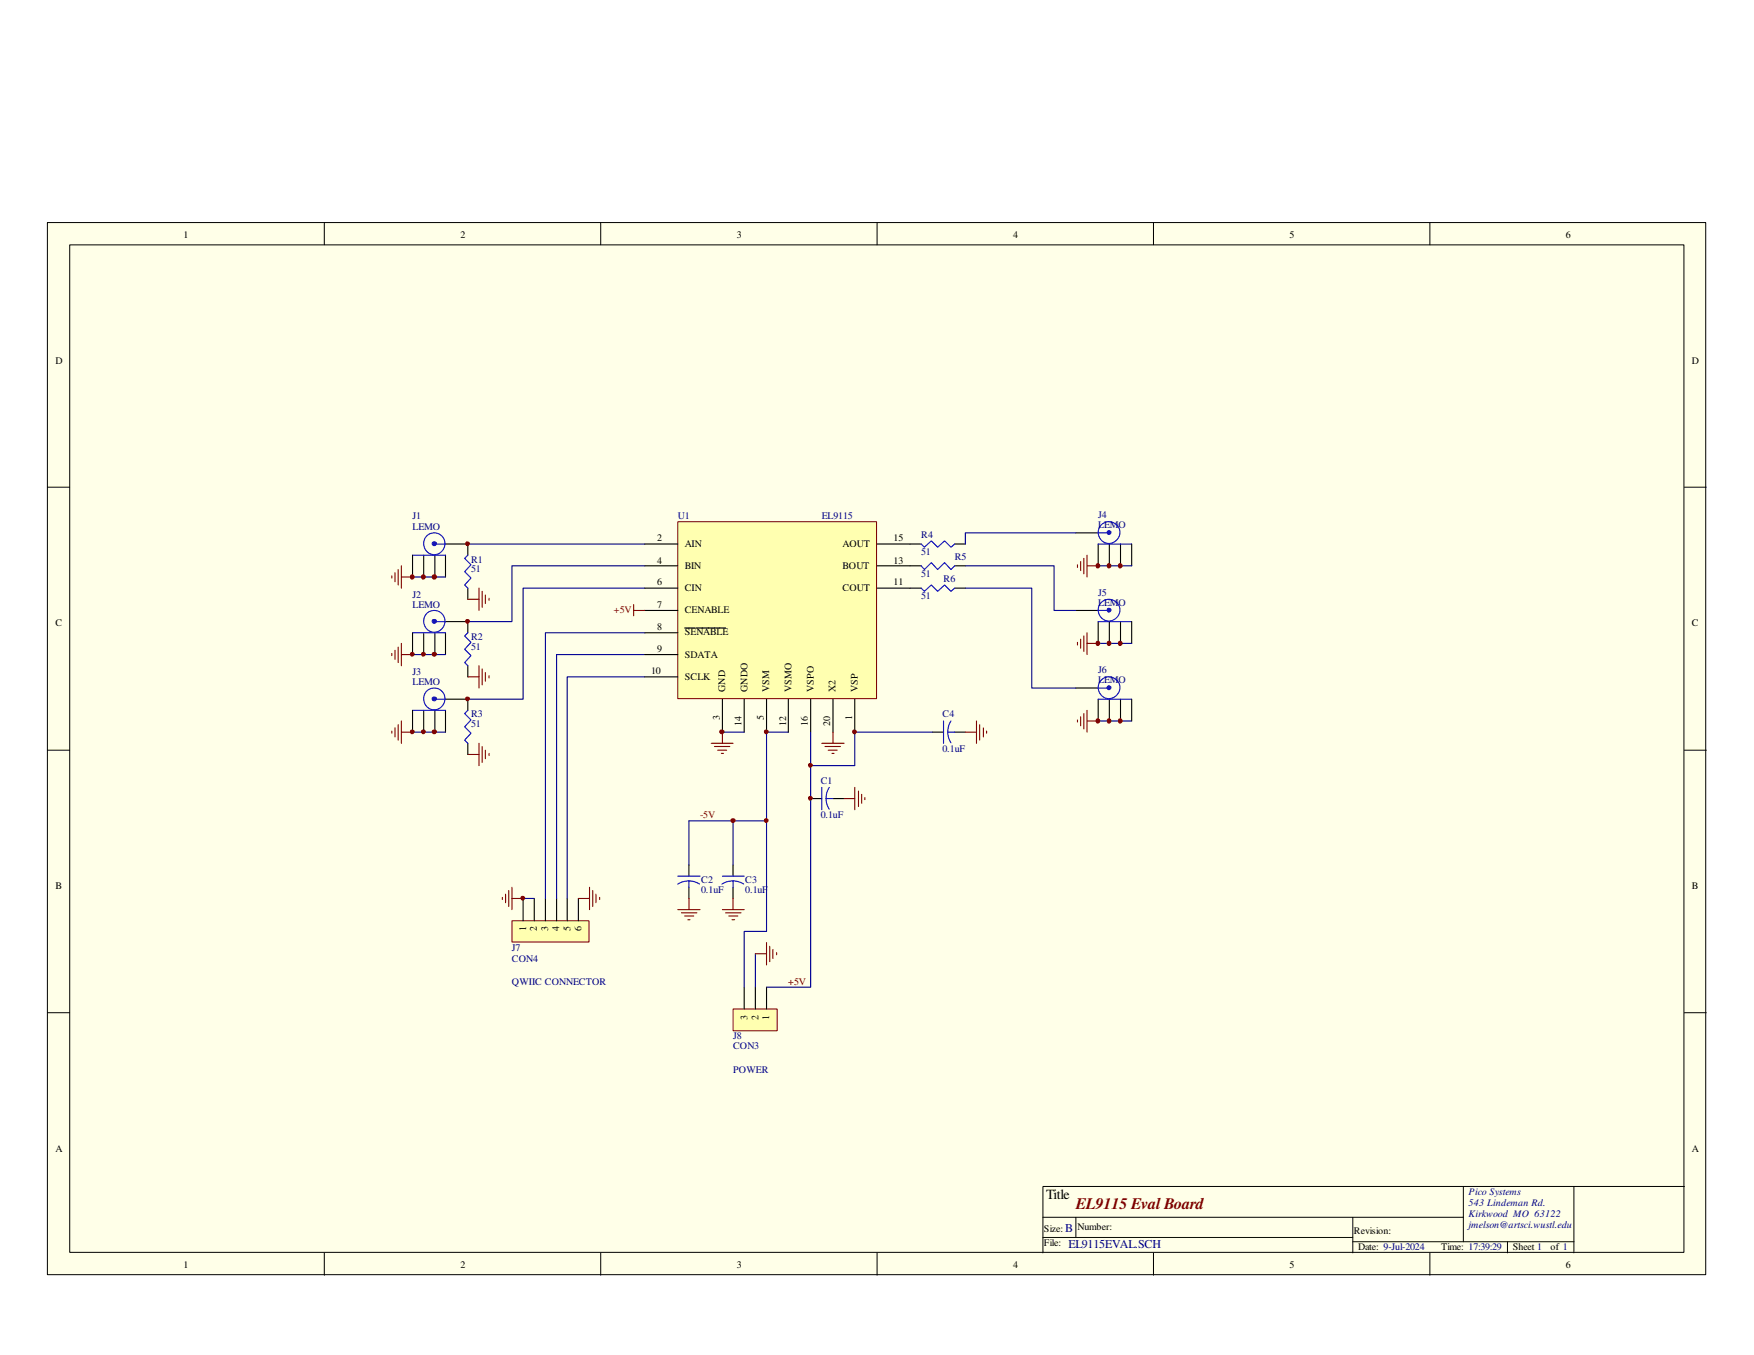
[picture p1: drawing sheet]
<svg xmlns="http://www.w3.org/2000/svg" width="279mm" height="216mm" viewBox="0 0 279 216" stroke-linecap="round" stroke-linejoin="round" font-family="sans-serif">
<path d="M7.5 35.5h264.2v167.6h-264.2z" fill="#ffffe8"/>
<g fill="none" stroke="#000" stroke-width=".16">
<path d="M7.5 35.5h264.2v167.6h-264.2zM11.1 39h257.1v160.5h-257.1zM51.7 35.5v3.5M95.7 35.5v3.5M139.7 35.5v3.5M183.7 35.5v3.5M227.8 35.5v3.5M7.5 77.6h3.6M268.3 77.6h3.5M7.5 119.5h3.6M268.3 119.5h3.5M7.5 161.4h3.6"/>
<path d="M268.3 161.4h3.5M51.7 199.6v3.6M95.7 199.6v3.6M139.7 199.6v3.6M166.1 194h67M171.4 194v3.2M183.7 199.6v3.6M215.5 194v5.6M227.8 199.6v3.6M233.1 189v8.9M240.1 197.9v1.7M250.7 189h-84.6v10.6"/>
<path d="M268.3 189h-17.6v10.6"/>
</g>
<path d="M166.1 197.2h49.4M215.5 197.9h35.2" fill="none" stroke="#080d02" stroke-width=".16"/>
<path d="M69.3 88.5v3.4M71 86.7h3.5" fill="none" stroke="#000" stroke-width=".18"/>
<circle cx="69.2" cy="86.6" r=".33" fill="#00f"/>
<g fill="none" stroke="#00f" stroke-width=".18">
<path d="M65.7 88.5h5.3M69.3 86.7h1.7"/>
<circle cx="69.2" cy="86.6" r="1.72"/>
<circle cx="69.2" cy="86.6" r=".33"/>
</g>
<path d="M65.7 88.5v3.4M67.5 88.5v3.4M71 88.5v3.4M71 99h3.5M69.3 100.8v3.5" fill="none" stroke="#000" stroke-width=".18"/>
<circle cx="69.2" cy="99" r=".33" fill="#00f"/>
<g fill="none" stroke="#00f" stroke-width=".18">
<path d="M69.3 99h1.7M65.7 100.8h5.3"/>
<circle cx="69.2" cy="99" r="1.72"/>
<circle cx="69.2" cy="99" r=".33"/>
</g>
<path d="M65.7 100.8v3.5M67.5 100.8v3.5M69.3 113.2v3.5M71 100.8v3.5M71 111.4h3.5" fill="none" stroke="#000" stroke-width=".18"/>
<circle cx="69.2" cy="111.4" r=".33" fill="#00f"/>
<g fill="none" stroke="#00f" stroke-width=".18">
<path d="M74.5 88.5l-.5 .5 1 1-1 1.1 1 1-1 1.1 .5 .5M146.7 86.7l.5 .5 1.1-1 1.1 1 1.1-1 1 1 .6-.5M146.7 90.2l.5 .5 1.1-1.1 1.1 1.1 1.1-1.1 1 1.1 .6-.5M146.7 93.7l.5 .5 1.1-1 1.1 1 1.1-1 1 1 .6-.5M65.7 113.2h5.3M69.3 111.4h1.7M74.5 100.8l-.5 .5 1 1-1 1.1 1 1.1-1 1.1 .5 .5M74.5 113.2l-.5 .5 1 1-1 1.1 1 1-1 1.1 .5 .5"/>
<circle cx="69.2" cy="111.4" r="1.72"/>
<circle cx="69.2" cy="111.4" r=".33"/>
</g>
<g fill="none" stroke="#000" stroke-width=".18">
<path d="M74.5 86.7v1.8M74.5 93.7v1.8M74.5 99v1.8M145 86.7h1.7M145 90.2h1.7M145 93.7h1.7M152.1 86.7h1.7M152.1 90.2h1.7M152.1 93.7h1.7M171.4 84.9h3.5M176.7 86.7v3.5M65.7 113.2v3.5"/>
<path d="M67.5 113.2v3.5M71 113.2v3.5M74.5 106.1v1.8M74.5 111.4v1.8M74.5 118.4v1.8"/>
</g>
<g fill="none" stroke="#800000" stroke-width=".18">
<path d="M62.4 91.8v.3M62.9 91.3v1.4M63.4 90.7v2.5M63.9 90.2v3.5M63.9 91.9h1.8M74.5 95.5h1.8M76.3 93.7v3.6M76.8 94.2v2.6M77.3 94.8v1.4M77.9 95.3v.4M62.4 104.1v.4M62.4 116.5v.3"/>
<path d="M62.9 103.6v1.5M62.9 116v1.4M63.4 103.1v2.5M63.4 115.5v2.4M63.9 102.5v3.6M63.9 114.9v3.5M63.9 104.3h1.8M63.9 116.7h1.8M74.5 107.9h1.8M76.3 106.1v3.5M76.3 118.4v3.6M76.8 106.6v2.5"/>
<path d="M76.8 118.9v2.6M77.3 107.2v1.3M77.3 119.5v1.4M77.9 107.7v.3M74.5 120.2h1.8M77.9 120v.4"/>
</g>
<path d="M65.7 91.9h5.3M74.5 86.7h28.2M102.7 90.2h-21.2v8.8h-7M102.7 93.7h-19.4v17.7h-8.8M65.7 104.3h5.3M65.7 116.7h5.3" fill="none" stroke="#000080" stroke-width=".18"/>
<circle cx="176.7" cy="84.9" r=".31" fill="#00f"/>
<g fill="none" stroke="#00f" stroke-width=".18">
<path d="M174.9 84.9h1.8M174.9 86.7h5.4"/>
<circle cx="176.7" cy="84.9" r=".31"/>
<circle cx="176.7" cy="84.9" r="1.74"/>
</g>
<path d="M171.4 97.3h3.5M174.9 86.7v3.5M176.7 99v3.5M178.5 86.7v3.5M180.3 86.7v3.5" fill="none" stroke="#000" stroke-width=".18"/>
<circle cx="176.7" cy="97.2" r=".31" fill="#00f"/>
<g fill="none" stroke="#00f" stroke-width=".18">
<path d="M174.9 97.3h1.8M174.9 99h5.4"/>
<circle cx="176.7" cy="97.2" r=".31"/>
<circle cx="176.7" cy="97.2" r="1.74"/>
</g>
<path d="M174.9 99v3.5M178.5 99v3.5M180.3 99v3.5M171.4 109.6h3.5M176.7 111.4v3.5" fill="none" stroke="#000" stroke-width=".18"/>
<circle cx="176.7" cy="109.6" r=".31" fill="#00f"/>
<g fill="none" stroke="#00f" stroke-width=".18">
<path d="M150.3 114.9v3.5M151 116.7l.2 1 .3 .7M151 116.7h1.1M151.5 114.9l-.3 .6-.2 1.2M174.9 109.6h1.8M174.9 111.4h5.4M108 139.6h3.5M115.1 139.6h3.4M130.9 125.5v3.5M131.6 127.2l.2 1.1 .3 .6M131.6 127.2h1.1M132.1 125.5l-.3 .6-.2 1.1"/>
<path d="M109.7 140.4l1.1 .1 .6 .4M109.7 140.4h-.7l-1 .5M109.7 140.4v1M116.8 140.4l1 .1 .7 .4M116.8 140.4h-.8l-1 .5M116.8 140.4v1"/>
<circle cx="176.7" cy="109.6" r=".31"/>
<circle cx="176.7" cy="109.6" r="1.74"/>
</g>
<path d="M148.5 116.7h1.8M152.1 116.7h1.7M174.9 111.4v3.5M178.5 111.4v3.5M180.3 111.4v3.5M109.7 137.8v1.8M116.8 137.8v1.8M129.1 127.2h1.8M132.7 127.2h1.8M109.7 141.4v1.8M116.8 141.4v1.8" fill="none" stroke="#000" stroke-width=".18"/>
<g fill="none" stroke="#800000" stroke-width=".18">
<path d="M171.6 90v.4M172.1 89.5v1.4M172.6 89v2.4M173.2 88.5v3.4M173.2 90.2h1.7M153.8 116.7h1.7M155.5 114.9v3.5M156.1 115.5v2.4M156.6 116v1.4M157.2 116.5v.3M171.6 102.3v.5M171.6 114.7v.3"/>
<path d="M172.1 101.8v1.5M172.1 114.2v1.4M172.6 101.3v2.5M172.6 113.7v2.4M173.2 100.8v3.5M173.2 113.2v3.5M173.2 102.5h1.7M173.2 114.9h1.7M134.5 127.2h1.7M136.2 125.5v3.5M136.8 126.1v2.4M137.3 126.6v1.4"/>
<path d="M137.8 127.1v.3M108 144.9h3.5M108.6 145.4h2.4M109.1 146h1.4M109.6 146.5h.3M109.7 143.2v1.7M115.1 144.9h3.4M115.6 145.4h2.4M116.1 146h1.4M116.6 146.5h.4M116.8 143.2v1.7"/>
</g>
<path d="M153.8 90.2h14.1v7.1h3.5M153.8 93.7h10.6v15.9h7M171.4 84.9h-17.6v1.8M174.9 90.2h5.4M174.9 102.5h5.4M174.9 114.9h5.4M116.8 130.8v7M122.1 130.8h-12.4v7" fill="none" stroke="#000080" stroke-width=".18"/>
<path d="M116.9 160.9h6.9v3.3h-6.9z" fill="#ffffb0"/>
<path d="M116.8 160.8h7v3.4h-7z" fill="none" stroke="#800000" stroke-width=".16"/>
<path d="M118.5 157.3v3.5M120.3 157.3v3.5M122.1 157.3v3.5" fill="none" stroke="#000" stroke-width=".18"/>
<path d="M120.3 152v5.3" fill="none" stroke="#000080" stroke-width=".18"/>
<path d="M120.3 152h1.8M122.1 150.2v3.5M122.6 150.8v2.4M123.1 151.3v1.4M123.7 151.8v.3" fill="none" stroke="#800000" stroke-width=".18"/>
<path d="M81.6 146.8h12.2v3.3h-12.2z" fill="#ffffb0"/>
<path d="M81.5 146.7h12.3v3.4h-12.3z" fill="none" stroke="#800000" stroke-width=".16"/>
<path d="M83.3 143.2v3.5M85.1 143.2v3.5M86.9 143.2v3.5M88.7 143.2v3.5M90.4 143.2v3.5M92.1 143.2v3.5" fill="none" stroke="#000" stroke-width=".18"/>
<path d="M80 143v.3M80.5 142.5v1.3M81 141.9v2.5M81.5 141.4v3.5M81.5 143.2h1.8" fill="none" stroke="#800000" stroke-width=".18"/>
<circle cx="74.5" cy="111.4" r=".31" fill="#800000"/>
<circle cx="74.5" cy="111.4" r=".31" fill="none" stroke="#800000" stroke-width=".16"/>
<circle cx="69.2" cy="116.6" r=".33" fill="#800000"/>
<circle cx="69.2" cy="116.6" r=".33" fill="none" stroke="#800000" stroke-width=".16"/>
<circle cx="67.4" cy="116.6" r=".31" fill="#800000"/>
<circle cx="67.4" cy="116.6" r=".31" fill="none" stroke="#800000" stroke-width=".16"/>
<circle cx="65.7" cy="116.6" r=".31" fill="#800000"/>
<circle cx="65.7" cy="116.6" r=".31" fill="none" stroke="#800000" stroke-width=".16"/>
<path d="M92.1 143.2h1.8M93.9 141.4v3.5M94.4 141.9v2.5M94.9 142.5v1.3M95.5 143v.3" fill="none" stroke="#800000" stroke-width=".18"/>
<path d="M83.3 143.2h1.8" fill="none" stroke="#000080" stroke-width=".18"/>
<circle cx="74.5" cy="86.6" r=".31" fill="#800000"/>
<circle cx="74.5" cy="86.6" r=".31" fill="none" stroke="#800000" stroke-width=".16"/>
<circle cx="69.2" cy="91.9" r=".35" fill="#800000"/>
<circle cx="69.2" cy="91.9" r=".35" fill="none" stroke="#800000" stroke-width=".16"/>
<circle cx="67.4" cy="91.9" r=".33" fill="#800000"/>
<circle cx="67.4" cy="91.9" r=".33" fill="none" stroke="#800000" stroke-width=".16"/>
<circle cx="65.6" cy="91.9" r=".33" fill="#800000"/>
<circle cx="65.6" cy="91.9" r=".33" fill="none" stroke="#800000" stroke-width=".16"/>
<circle cx="74.5" cy="99" r=".31" fill="#800000"/>
<circle cx="74.5" cy="99" r=".31" fill="none" stroke="#800000" stroke-width=".16"/>
<circle cx="69.2" cy="104.2" r=".33" fill="#800000"/>
<circle cx="69.2" cy="104.2" r=".33" fill="none" stroke="#800000" stroke-width=".16"/>
<circle cx="67.4" cy="104.2" r=".31" fill="#800000"/>
<circle cx="67.4" cy="104.2" r=".31" fill="none" stroke="#800000" stroke-width=".16"/>
<circle cx="65.7" cy="104.2" r=".31" fill="#800000"/>
<circle cx="65.7" cy="104.2" r=".31" fill="none" stroke="#800000" stroke-width=".16"/>
<path d="M102.7 107.9h-12.3v35.3M102.7 104.3h-14v38.9" fill="none" stroke="#000080" stroke-width=".18"/>
<path d="M108 83.2h31.6v28.1h-31.6z" fill="#ffffb0"/>
<path d="M108 83.1h31.6v28.2h-31.6z" fill="none" stroke="#800000" stroke-width=".16"/>
<g fill="none" stroke="#000" stroke-width=".18">
<path d="M102.7 86.7h5.3M102.7 90.2h5.3M102.7 93.7h5.3M102.7 97.3h5.3M139.7 86.7h5.3M139.7 90.2h5.3M139.7 93.7h5.3M102.7 100.8h5.3M102.7 104.3h5.3M102.7 107.9h5.3M109.1 100.1h1.6M110.8 100.1h4.8"/>
<path d="M115.1 111.4v5.3M118.5 111.4v5.3M122.1 111.4v5.3M125.6 111.4v5.3M129.1 111.4v5.3M132.7 111.4v5.3M136.2 111.4v5.3"/>
</g>
<circle cx="176.6" cy="90.1" r=".33" fill="#800000"/>
<circle cx="176.6" cy="90.1" r=".33" fill="none" stroke="#800000" stroke-width=".16"/>
<circle cx="178.4" cy="90.1" r=".33" fill="#800000"/>
<circle cx="178.4" cy="90.1" r=".33" fill="none" stroke="#800000" stroke-width=".16"/>
<circle cx="174.9" cy="90.1" r=".33" fill="#800000"/>
<circle cx="174.9" cy="90.1" r=".33" fill="none" stroke="#800000" stroke-width=".16"/>
<circle cx="176.6" cy="102.5" r=".33" fill="#800000"/>
<circle cx="176.6" cy="102.5" r=".33" fill="none" stroke="#800000" stroke-width=".16"/>
<circle cx="178.4" cy="102.5" r=".33" fill="#800000"/>
<circle cx="178.4" cy="102.5" r=".33" fill="none" stroke="#800000" stroke-width=".16"/>
<circle cx="174.9" cy="102.5" r=".33" fill="#800000"/>
<circle cx="174.9" cy="102.5" r=".33" fill="none" stroke="#800000" stroke-width=".16"/>
<circle cx="176.6" cy="114.9" r=".33" fill="#800000"/>
<circle cx="176.6" cy="114.9" r=".33" fill="none" stroke="#800000" stroke-width=".16"/>
<circle cx="178.4" cy="114.9" r=".33" fill="#800000"/>
<circle cx="178.4" cy="114.9" r=".33" fill="none" stroke="#800000" stroke-width=".16"/>
<circle cx="174.9" cy="114.9" r=".33" fill="#800000"/>
<circle cx="174.9" cy="114.9" r=".33" fill="none" stroke="#800000" stroke-width=".16"/>
<path d="M113.3 118.4h3.5M113.8 118.9h2.5M114.3 119.5h1.5M115.1 116.7v1.7M114.9 120h.3" fill="none" stroke="#800000" stroke-width=".18"/>
<path d="M115.1 116.7h3.4" fill="none" stroke="#000080" stroke-width=".18"/>
<circle cx="115" cy="116.6" r=".33" fill="#800000"/>
<circle cx="115" cy="116.6" r=".33" fill="none" stroke="#800000" stroke-width=".16"/>
<path d="M148.5 116.7h-12.3v5.3h-7.1" fill="none" stroke="#000080" stroke-width=".18"/>
<circle cx="136.1" cy="116.6" r=".31" fill="#800000"/>
<circle cx="136.1" cy="116.6" r=".31" fill="none" stroke="#800000" stroke-width=".16"/>
<path d="M130.9 118.4h3.6M131.4 118.9h2.5M131.9 119.5h1.5M132.7 116.7v1.7M132.5 120h.4" fill="none" stroke="#800000" stroke-width=".18"/>
<circle cx="116.8" cy="130.7" r=".33" fill="#800000"/>
<circle cx="116.8" cy="130.7" r=".33" fill="none" stroke="#800000" stroke-width=".16"/>
<path d="M129.1 116.7v40.6h-7" fill="none" stroke="#000080" stroke-width=".18"/>
<circle cx="129.1" cy="127.2" r=".31" fill="#800000"/>
<circle cx="129.1" cy="127.2" r=".31" fill="none" stroke="#800000" stroke-width=".16"/>
<circle cx="129.1" cy="121.9" r=".31" fill="#800000"/>
<circle cx="129.1" cy="121.9" r=".31" fill="none" stroke="#800000" stroke-width=".16"/>
<path d="M125.6 116.7h-3.5v14.1" fill="none" stroke="#000080" stroke-width=".18"/>
<circle cx="122" cy="116.6" r=".31" fill="#800000"/>
<circle cx="122" cy="116.6" r=".31" fill="none" stroke="#800000" stroke-width=".16"/>
<path d="M122.1 130.8v17.6h-3.6v8.9" fill="none" stroke="#000080" stroke-width=".18"/>
<circle cx="122" cy="130.7" r=".31" fill="#800000"/>
<circle cx="122" cy="130.7" r=".31" fill="none" stroke="#800000" stroke-width=".16"/>
<path d="M100.9 96.3v1.8M100.9 97.3h1.8" fill="none" stroke="#800000" stroke-width=".18"/>
<path d="M102.7 100.8h-15.8v42.4" fill="none" stroke="#000080" stroke-width=".18"/>
<circle cx="83.3" cy="143.1" r=".31" fill="#800000"/>
<circle cx="83.3" cy="143.1" r=".31" fill="none" stroke="#800000" stroke-width=".16"/>
<text font-size="2.6" fill="#800000" x="171.4" y="192.6">EL9115 Eval Board</text>
<text font-size="2.2" x="166.6" y="191">Title</text>
<g font-size="1.9" fill="#000080">
<text x="169.7" y="196.2">B</text>
<text x="170.2" y="198.9">EL9115EVAL.SCH</text>
</g>
<g font-size="1.6">
<text x="29.2" y="37.9">1</text>
<text x="73.3" y="37.9">2</text>
<text x="117.4" y="37.9">3</text>
<text x="161.4" y="37.9">4</text>
<text x="205.4" y="37.9">5</text>
<text x="249.4" y="37.9">6</text>
<text x="8.8" y="58">D</text>
<text x="269.5" y="58">D</text>
<text x="104.7" y="86.3">2</text>
<text x="104.7" y="89.8">4</text>
<text x="109.1" y="87.1">AIN</text>
<text x="134.2" y="87.1">AOUT</text>
<text x="142.3" y="86.3">15</text>
<text x="142.3" y="89.8">13</text>
<text x="104.7" y="93.3">6</text>
<text x="109.1" y="90.7">BIN</text>
<text x="109.1" y="94.2">CIN</text>
<text x="134.2" y="90.7">BOUT</text>
<text x="134.2" y="94.2">COUT</text>
<text x="142.3" y="93.3">11</text>
<text x="8.8" y="99.8">C</text>
<text x="104.7" y="96.8">7</text>
<text x="104.7" y="100.4">8</text>
<text x="109.1" y="97.7">CENABLE</text>
<text x="109.1" y="101.2">SENABLE</text>
<text x="269.5" y="99.8">C</text>
<text x="103.7" y="107.4">10</text>
<text x="104.7" y="103.9">9</text>
<text x="109.1" y="104.8">SDATA</text>
<text x="109.1" y="108.4">SCLK</text>
<text x="115.5" y="110.3" transform="rotate(-90 115.5 110.3)">GND</text>
<text x="119.1" y="110.3" transform="rotate(-90 119.1 110.3)">GNDO</text>
<text x="122.5" y="110.3" transform="rotate(-90 122.5 110.3)">VSM</text>
<text x="126.1" y="110.3" transform="rotate(-90 126.1 110.3)">VSMO</text>
<text x="129.6" y="110.3" transform="rotate(-90 129.6 110.3)">VSPO</text>
<text x="133.1" y="110.3" transform="rotate(-90 133.1 110.3)">X2</text>
<text x="136.7" y="110.3" transform="rotate(-90 136.7 110.3)">VSP</text>
<text x="114.7" y="114.7" transform="rotate(-90 114.7 114.7)">3</text>
<text x="118.1" y="115.6" transform="rotate(-90 118.1 115.6)">14</text>
<text x="121.7" y="114.7" transform="rotate(-90 121.7 114.7)">5</text>
<text x="125.2" y="115.6" transform="rotate(-90 125.2 115.6)">12</text>
<text x="128.7" y="115.6" transform="rotate(-90 128.7 115.6)">16</text>
<text x="132.3" y="115.6" transform="rotate(-90 132.3 115.6)">20</text>
<text x="135.7" y="114.7" transform="rotate(-90 135.7 114.7)">1</text>
<text x="8.8" y="141.7">B</text>
<text x="269.5" y="141.7">B</text>
<text x="83.8" y="148.4" transform="rotate(-90 83.8 148.4)">1</text>
<text x="85.5" y="148.4" transform="rotate(-90 85.5 148.4)">2</text>
<text x="87.3" y="148.4" transform="rotate(-90 87.3 148.4)">3</text>
<text x="89.1" y="148.4" transform="rotate(-90 89.1 148.4)">4</text>
<text x="90.9" y="148.4" transform="rotate(-90 90.9 148.4)">5</text>
<text x="92.6" y="148.4" transform="rotate(-90 92.6 148.4)">6</text>
<text x="119.1" y="162.5" transform="rotate(-90 119.1 162.5)">3</text>
<text x="120.8" y="162.5" transform="rotate(-90 120.8 162.5)">2</text>
<text x="122.5" y="162.5" transform="rotate(-90 122.5 162.5)">1</text>
<text x="8.8" y="183.5">A</text>
<text x="269.5" y="183.5">A</text>
<text x="166.3" y="196.2">Size:</text>
<text x="171.6" y="195.9">Number:</text>
<text x="215.7" y="196.6">Revision:</text>
<text x="29.2" y="202.1">1</text>
<text x="73.3" y="202.1">2</text>
<text x="117.4" y="202.1">3</text>
<text x="161.4" y="202.1">4</text>
<text x="166.3" y="198.5">File:</text>
<text x="205.4" y="202.1">5</text>
<text x="216.3" y="199.2">Date: 9-Jul-2024</text>
<text x="229.5" y="199.2">Time: 17:39:29</text>
<text x="241" y="199.2">Sheet 1</text>
<text x="247" y="199.2">of 1</text>
<text x="249.4" y="202.1">6</text>
</g>
<g font-size="1.6" fill="#000080">
<text x="65.7" y="82.7">J1</text>
<text x="108" y="82.7">U1</text>
<text x="130.9" y="82.7">EL9115</text>
<text x="174.9" y="82.5">J4</text>
<text x="65.7" y="84.5">LEMO</text>
<text x="75" y="89.6">R1</text>
<text x="146.7" y="85.8">R4</text>
<text x="146.7" y="88.4">51</text>
<text x="152.1" y="89.2">R5</text>
<text x="174.9" y="84.1">LEMO</text>
<text x="65.7" y="95.2">J2</text>
<text x="75" y="91.2">51</text>
<text x="146.7" y="95.4">51</text>
<text x="146.7" y="91.9">51</text>
<text x="150.3" y="92.8">R6</text>
<text x="174.9" y="94.9">J5</text>
<text x="65.7" y="96.8">LEMO</text>
<text x="174.9" y="96.5">LEMO</text>
<text x="65.7" y="107.6">J3</text>
<text x="75" y="102">R2</text>
<text x="75" y="103.5">51</text>
<text x="174.9" y="107.3">J6</text>
<text x="65.7" y="109.2">LEMO</text>
<text x="174.9" y="108.9">LEMO</text>
<text x="75" y="114.3">R3</text>
<text x="75" y="115.9">51</text>
<text x="150.1" y="114.3">C4</text>
<text x="150.1" y="119.8">0.1uF</text>
<text x="130.7" y="125">C1</text>
<text x="130.7" y="130.4">0.1uF</text>
<text x="111.7" y="140.6">C2</text>
<text x="111.7" y="142.2">0.1uF</text>
<text x="118.7" y="140.6">C3</text>
<text x="118.7" y="142.2">0.1uF</text>
<text x="81.5" y="151.5">J7</text>
<text x="81.5" y="153.3">CON4</text>
<text x="81.5" y="156.9">QWIIC CONNECTOR</text>
<text x="116.8" y="165.5">J8</text>
<text x="116.8" y="167.1">CON3</text>
<text x="116.8" y="171">POWER</text>
<text x="233.9" y="190.4">Pico Systems</text>
<text x="233.9" y="192.2">543 Lindeman Rd.</text>
<text x="233.9" y="194">Kirkwood MO 63122</text>
<text x="233.9" y="195.7">jmelson@artsci.wustl.edu</text>
</g>
<g font-size="1.6" fill="#800000">
<text x="97.8" y="97.7">+5V</text>
<text x="111.5" y="130.4">-5V</text>
<text x="125.6" y="156.9">+5V</text>
</g>
</svg>
